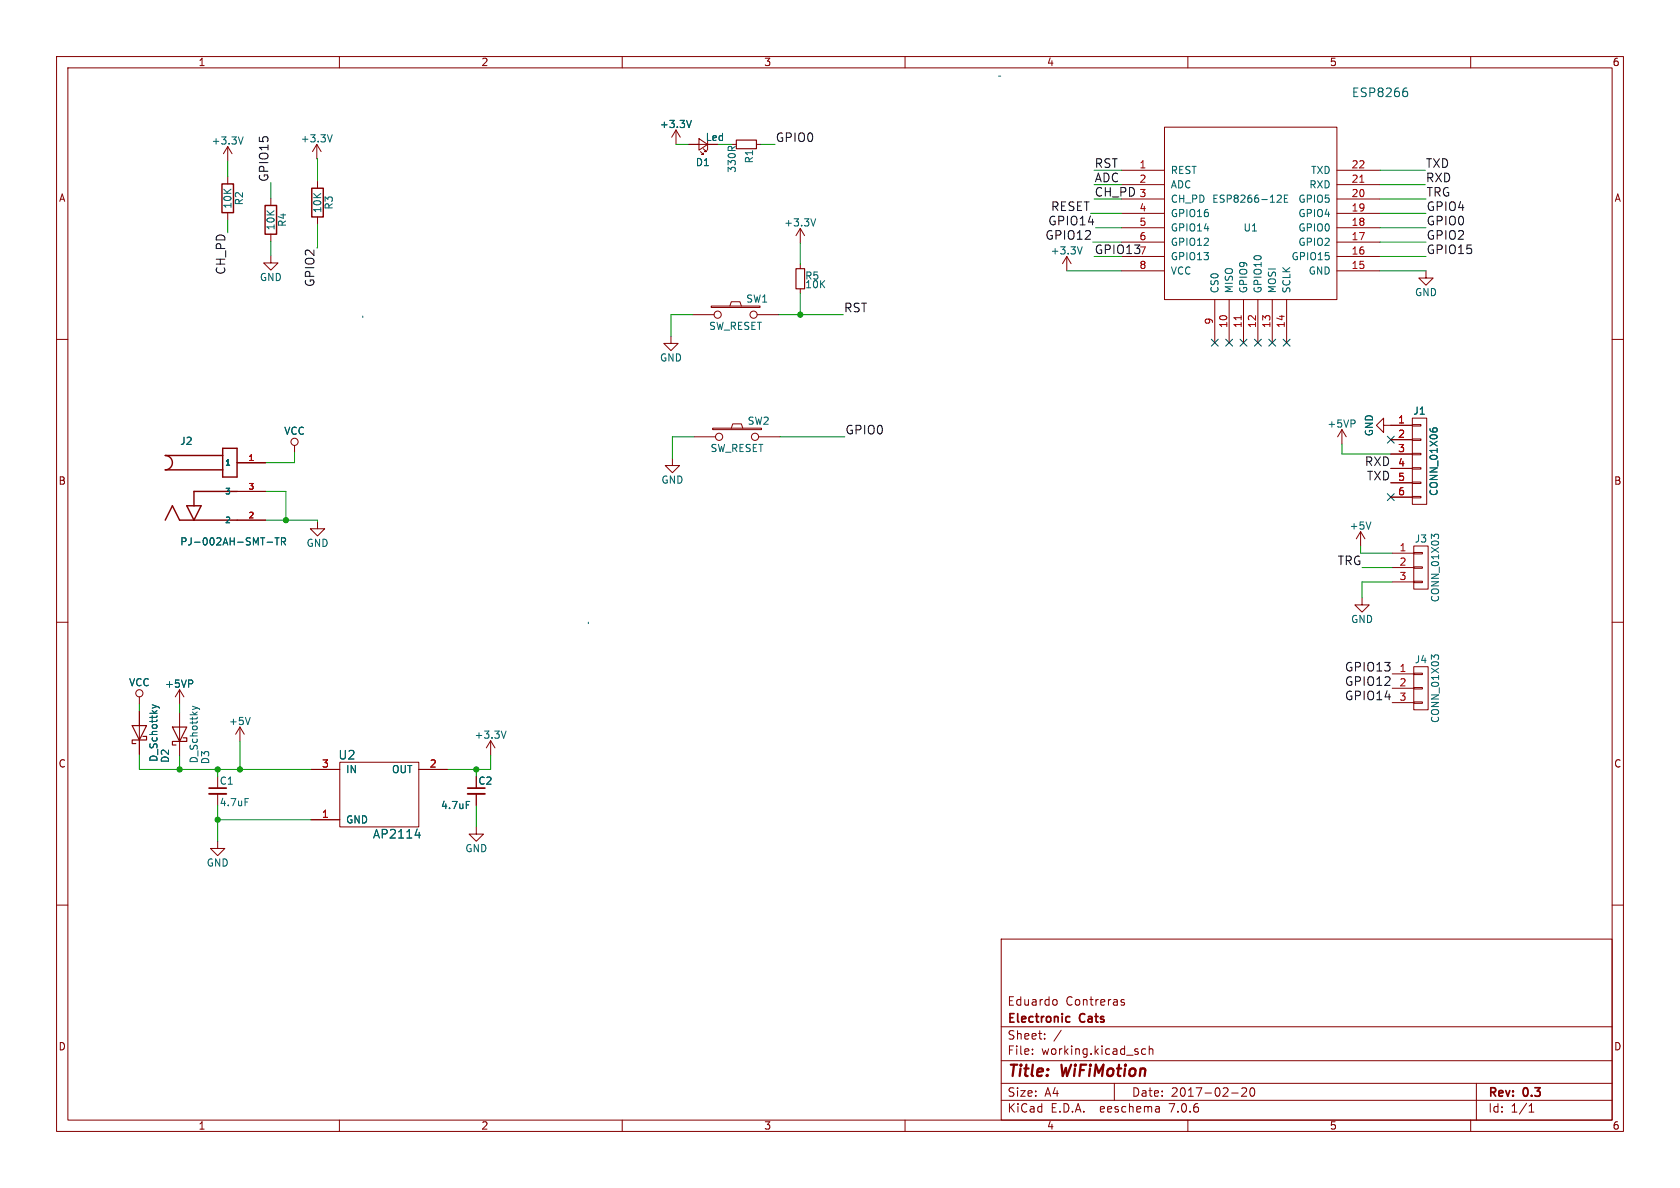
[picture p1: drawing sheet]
<svg xmlns="http://www.w3.org/2000/svg" width="297mm" height="210mm" viewBox="0 0 297 210" stroke-linecap="round" stroke-linejoin="round" font-family="sans-serif">
<g fill="none" stroke="#840000" stroke-width=".18">
<path d="M10 10h277v190h-277zM12 12h273v186h-273zM60 10v2M110 10v2M160 10v2M210 10v2M260 10v2M40.3 25.9v2.5M40.3 31.2v1.3M40.3 37.6v1.3M40.3 25.9l-.8 1.3M40.3 25.9l.7 1.3"/>
<path d="M47.9 35.1v1.2M56 25.5l-.8 1.3M56 25.5v2.6M56 25.5l.8 1.3M56.1 32v1.3M56.1 38.4v1.2M119.5 23l-.8 1.3M119.5 23v2.5M119.5 23l.8 1.3M121.8 25.5h3.3M123.6 24.5l1.5 1-1.5 1zM123.8 26.8l.5 .5h-.2h.2v-.2"/>
<path d="M124.3 26.3l.5 .5h-.2h.2v-.3M125.1 24.5v2M129.4 25.5h.8M133.7 25.5h.8M198.2 30.1h7.7M198.2 37.7h7.7M198.2 32.6h7.7M198.2 35.2h7.7M205.9 22.5h30.4v30.5h-30.4zM236.3 30.1h7.7M236.3 37.7h7.7M236.3 32.6h7.7"/>
<path d="M236.3 35.2h7.7M10 60h2M47.9 45.2v1.3h1.2l-1.2 1.3-1.3-1.3h1.3M47.9 41.4v1.3M118.6 59.4v1.3h1.3l-1.3 1.3-1.3-1.3h1.3M122.4 55.6h3.8M125.7 54.1h8.7v.3h-8.7zM129 54.1l.3-.8h1.5l.3 .8M133.9 55.6h3.8M141.5 40.4l-.8 1.3M141.5 40.4v2.5M141.5 46.7v.8"/>
<path d="M141.5 51.1v.7M141.5 40.4l.7 1.3M188.6 45.3l-.8 1.3M188.6 45.3v2.6M188.6 45.3l.8 1.3M198.2 47.9h7.7M198.2 45.3h7.7M198.2 42.8h7.7M198.2 40.3h7.7M214.8 53v7.6M217.3 53v7.6M219.8 53v7.6"/>
<path d="M222.4 53v7.6M224.9 53v7.6M227.5 53v7.6M236.3 47.9h7.7M236.3 45.3h7.7M236.3 42.8h7.7M236.3 40.3h7.7M252.1 47.9v1.2h1.3l-1.3 1.3-1.3-1.3h1.3M285 60h2M52.1 78.7v1.3M122.7 77.2h3.8M126 75.7h8.6v.2h-8.6z"/>
<path d="M129.3 75.7l.2-.8h1.6l.2 .8M134.1 77.2h3.8M237.2 75.9l-.7 1.3M237.2 75.9v2.6M237.2 75.9l.8 1.3M244.6 75.2v-1.3l-1.3 1.3 1.3 1.3v-1.3h5.1M245.9 77.7h3.8M249.7 77.6h1.5v.3h-1.5zM249.7 75.1h1.5v.2h-1.5zM249.7 73.9h2.5v15.3h-2.5zM41.9 81.8h5.1M41.9 91.9h5.1"/>
<path d="M41.9 86.9h5.1M56.1 92.2v1.3h1.3l-1.3 1.2-1.2-1.2h1.2M118.9 81v1.3h1.2l-1.2 1.3-1.3-1.3h1.3M240.5 94l-.7 1.3M240.5 94v2.5M240.5 94l.8 1.3M245.9 80.3h3.8M245.9 82.8h3.8M245.9 85.3h3.8M245.9 87.9h3.8M246.1 97.8h3.8M249.7 87.8h1.5v.2h-1.5z"/>
<path d="M249.7 85.2h1.5v.3h-1.5zM249.7 82.7h1.5v.2h-1.5zM249.7 80.1h1.5v.3h-1.5zM249.9 97.7h1.6v.2h-1.6zM249.9 96.5h2.6v7.6h-2.6zM10 110h2M240.8 105.7v1.2h1.3l-1.3 1.3-1.3-1.3h1.3M246.1 119.1h3.8M246.1 100.3h3.8M246.1 102.9h3.8M249.9 119h1.6v.3h-1.6zM249.9 117.9h2.6v7.6h-2.6z"/>
<path d="M249.9 102.7h1.6v.3h-1.6zM249.9 100.2h1.6v.3h-1.6zM285 110h2M24.6 123.2v1.3M24.6 125.7v7.7M31.7 121.9l-.7 1.3M31.7 121.9v2.6M31.7 126v7.6M31.7 121.9l.8 1.3M42.4 128.5l-.7 1.3M42.4 128.5v2.6M42.4 128.5l.8 1.3"/>
<path d="M55 136h5.1M60.1 134.7h13.9v11.5h-13.9zM74 136h5.1M86.7 130.9l-.7 1.3M86.7 130.9v2.6M86.7 130.9l.8 1.3M246.1 121.7h3.8M246.1 124.2h3.8M249.9 124.1h1.6v.2h-1.6zM249.9 121.5h1.6v.3h-1.6zM10 160h2M38.5 148.7v1.3h1.3l-1.3 1.3-1.3-1.3h1.3"/>
<path d="M38.5 140.3v2.1M55 144.9h5.1M84.2 146.2v1.2h1.3l-1.3 1.3-1.3-1.3h1.3M84.2 140.3v2.1M285 160h2M177 166h108v32h-108zM186.4 176.7l.3 .1 .2 .2-.1 .6-.4 .1M198.2 177l.6 .4-.2 .3-.4-.1M198.7 176.8l-.3-.1-.2 .2M60 198v2M110 198v2M160 198v2"/>
<path d="M177 194.5h108M177 191.5h108M177 187.5h108M177 181.5h108M182.5 186.3v.1M182.5 185.5v.1M184.7 183.6v.1M184.7 182.8v.1M187.6 182.1l-1.3 2M197 191.5v3M202.5 185.5l-.4-.1-.3 .3v.4l.2 .2h.5M203.2 185.5l.2-.1 .3 .1 .1 .9"/>
<path d="M203.2 184.9v1.5M204.9 195.7l.1 .9M205 196.5l-.2 .1M205 196h-.2M210 198v2M217.7 193.2h1.2M219.5 192.4l.6-.1 .2 .1 .1 .3-.9 1.1h.9M221.2 192.4l.1-.1a.81 .81 0 0 1 .6 .6 .81 .81 0 0 1-.3 .8l-.1 .1a.81 .81 0 0 1-.6-.6 .81 .81 0 0 1 .3-.8zM260 198v2M261 191.5v6.5M270.3 196.6h.9M270.3 195.5l.4-.4v1.5"/>
<circle cx="126.9" cy="55.6" r=".63"/>
<circle cx="133.2" cy="55.6" r=".63"/>
<circle cx="52.1" cy="78.1" r=".63"/>
<circle cx="127.1" cy="77.2" r=".63"/>
<circle cx="133.5" cy="77.2" r=".63"/>
<circle cx="24.6" cy="122.6" r=".63"/>
</g>
<path d="M37 139.3h3M82.7 139.3h3M188.7 179.7l.4 .1M189.1 180.6l-.4 .1" fill="none" stroke="#840000" stroke-width=".3"/>
<path d="M130.2 24.8h3.5v1.5h-3.5zM140.7 47.5h1.5v3.6h-1.5zM23.4 128.3h2.5l-1.3 2.5zM25.3 130.2h.6v.6h-2.5v.6h.6M30.5 128.5h2.5l-1.3 2.6zM32.4 130.4h.6v.7h-2.5v.6h.6" fill="none" stroke="#840000" stroke-width=".2"/>
<g fill="none" stroke="#006464" stroke-width=".18">
<path d="M43 24.2l-.4 1.3M58.7 23.8l-.4 1.3M122.2 21.3l-.4 1.3M144.2 38.7l-.4 1.2M225.9 34.5h.4l.2 .4-.8 .9h.8M227.1 35.1h.4M227.7 34.5h-.6v1.3h.6M191.3 43.6l-.4 1.3M239.4 74.3l.2 .2-.2 .3M252.8 75.8v.2M253.3 76.1v-.3l.2-.2 .5 .1 .1 .4M47.2 95.9h1"/>
<path d="M48.6 95.1h.7M49 95.1v1.2M49.8 95.7h.6l.1-.2-.1-.3-.6-.1v1.2M50.1 95.7l.4 .6M242.4 92.3l-.5 1.2M254.3 95v-.3l-.2-.3-.4 .1-.2 .4-.4-.5v.8M254.3 116.4v-.4l-.2-.2h-.4l-.2 .4-.4-.4v.8M26.9 124.6l.9 .3M27.8 124.9l-.9 .3M27.8 124.9l.4 .3M34 120.3l.1 .2-.1 .3M34 124.8l.9 .3"/>
<path d="M34.9 125.1l-.9 .3M34.9 125.1l.4 .3M44.2 126.8l-.4 1.3M89.5 129.2l-.5 1.3M43.3 141.2h.6M73.4 147.6h.9M74.1 147.1v1M82.4 141.7h.6"/>
</g>
<path d="M39.2 32.5h2.1v5.1h-2.1zM46.9 36.3h2v5.1h-2zM55.1 33.3h2v5.1h-2zM39.4 79.2h2.5v5.1h-2.5zM29.2 91.9l1.3-2.5 1.2 2.5h10.2M33 89.4h2.6l-1.3 2.5zM39.4 80.5h-10.2a1.27 1.27 0 0 1 1.3 1.3 1.27 1.27 0 0 1-1.3 1.3h10.2M41.9 86.9h-7.6v2.5" fill="none" stroke="#840000" stroke-width=".25"/>
<path d="M37 140.3h3M82.7 140.3h3" fill="none" stroke="#840000" stroke-width=".33"/>
<path d="M240.4 32.2h.7M219.4 55.8v.7" fill="none" stroke="#a90000" stroke-width=".18"/>
<path d="M176.5 13.5h.4M248.3 16.1h.3l.3 .3-.1 .5-.5 .2M248.4 15.6h.3M64.1 55.9v.2M104 110v.2" fill="none" stroke="#0000c2" stroke-width=".18"/>
<g fill="none" stroke="#009600" stroke-width=".18">
<path d="M40.3 28.4v2.8M40.3 38.9v2.2M47.9 32.3v2.8M56 28.1h.1v3.9M56.1 39.6v4.2M119.5 25.5h2.3M126.9 25.5h2.5M134.5 25.5h2.5M192.8 37.7h5.4M193.4 32.6h4.8M193.4 30.1h4.8M193.4 35.2h4.8"/>
<path d="M244 32.6h8M244 30.1h8M244 35.2h8.1M244 37.7h8.1M47.9 42.7v2.5M122.4 55.6h-3.8v3.8M137.7 55.6h11.4M141.5 42.9v3.8M141.5 51.8v3.8M188.6 47.9h9.6M193.2 42.8h5M193.4 45.3h4.8"/>
<path d="M193.7 40.3h4.5M244 45.3h8.1M244 47.9h8.1M244 40.3h8.1M244 42.8h8.1M122.7 77.2h-3.8v3.8M137.9 77.2h11.5M237.2 78.5v1.8h8.7M47 86.9h3.5v5M47 91.9h9.1v.3M52.1 80v1.8h-5.1M240.5 96.5v1.3h5.6"/>
<path d="M240.8 100.3h5.3M246.1 102.9h-5.3v2.8M24.6 133.4v2.6h30.4M24.6 124.5v1.2M31.7 124.5v1.5M31.7 133.6v2.4M38.5 136v1.3M42.4 131.1v4.9M84.2 136v1.3M86.7 133.5v2.5h-7.6M38.5 142.4v6.3M38.5 144.9h16.5"/>
<path d="M84.2 142.4v3.8"/>
</g>
<g fill="none" stroke="#000084" stroke-width=".18">
<path d="M214.1 60l1.3 1.2M215.4 60l-1.3 1.2M216.7 60l1.2 1.2M217.9 60l-1.2 1.2M219.2 60l1.2 1.2M220.4 60l-1.2 1.2M221.8 60l1.2 1.2M223 60l-1.2 1.2M224.3 60l1.2 1.2M225.5 60l-1.2 1.2M226.8 60l1.3 1.2M228.1 60l-1.3 1.2"/>
<path d="M245.3 77.1l1.2 1.2M246.5 77.1l-1.2 1.2M245.3 87.3l1.2 1.2M246.5 87.3l-1.2 1.2"/>
</g>
<g fill="#009600" stroke="#009600" stroke-width=".18">
<circle cx="141.5" cy="55.6" r=".46"/>
<circle cx="38.5" cy="136" r=".46"/>
<circle cx="42.4" cy="136" r=".46"/>
<circle cx="31.7" cy="136" r=".46"/>
<circle cx="38.5" cy="144.9" r=".46"/>
<circle cx="50.5" cy="91.9" r=".46"/>
<circle cx="84.2" cy="136" r=".46"/>
</g>
<g font-size="2.8" fill="#840000">
<text x="178" y="190.9">Title:</text>
<text x="187.7" y="190.9">WiFiMotion</text>
</g>
<text font-size="2.1" fill="#0000c2" x="238.9" y="17.3">ESP8266</text>
<g font-size="2.1" fill="#0f0f0f">
<text x="137" y="25.2">GPIO0</text>
<text x="193.4" y="29.8">RST</text>
<text x="252" y="29.8">TXD</text>
<text x="47.6" y="32.3" transform="rotate(-90 47.6 32.3)">GPIO15</text>
<text x="193.4" y="32.3">ADC</text>
<text x="193.4" y="34.9">CH_PD</text>
<text x="252" y="32.3">RXD</text>
<text x="252.1" y="34.9">TRG</text>
<text x="185.2" y="39.9">GPIO14</text>
<text x="185.7" y="37.4">RESET</text>
<text x="252.1" y="37.4">GPIO4</text>
<text x="252.1" y="39.9">GPIO0</text>
<text x="184.7" y="42.5">GPIO12</text>
<text x="193.4" y="45">GPIO13</text>
<text x="252.1" y="45">GPIO15</text>
<text x="252.1" y="42.5">GPIO2</text>
<text x="39.9" y="48.6" transform="rotate(-90 39.9 48.6)">CH_PD</text>
<text x="149.1" y="55.3">RST</text>
<text x="149.4" y="76.9">GPIO0</text>
<text x="241.2" y="82.5">RXD</text>
<text x="241.6" y="85">TXD</text>
<text x="236.4" y="100">TRG</text>
<text x="237.7" y="118.8">GPIO13</text>
<text x="237.7" y="123.9">GPIO14</text>
<text x="237.7" y="121.4">GPIO12</text>
</g>
<text font-size="2.1" fill="#009600" x="55.7" y="50.8" transform="rotate(-90 55.7 50.8)">GPIO2</text>
<g font-size="2.1" fill="#006464">
<text x="59.7" y="134.5">U2</text>
<text x="65.8" y="148.4">AP2114</text>
</g>
<g font-size="2.1" fill="#840000">
<text x="178" y="178">Eduardo</text>
<text x="188.4" y="178">Contreras</text>
<text x="178" y="184">Sheet:</text>
<text x="178" y="181.2">Electronic</text>
<text x="191" y="181.2">Cats</text>
<text x="178" y="186.7">File:</text>
<text x="184.1" y="186.7">working.kicad_sch</text>
<text x="178" y="196.9">KiCad</text>
<text x="178" y="194.1">Size:</text>
<text x="184.7" y="194.1">A4</text>
<text x="185.7" y="196.9">E.D.A.</text>
<text x="194.6" y="196.9">eeschema</text>
<text x="200" y="194.1">Date:</text>
<text x="207" y="196.9">7.0.6</text>
<text x="207" y="194.1">2017-02-20</text>
<text x="263" y="194.3">Rev:</text>
<text x="263" y="196.9">Id:</text>
<text x="267.1" y="196.9">1/1</text>
<text x="269.4" y="194.3">0.3</text>
</g>
<g font-size="1.8" fill="#840000">
<text x="35" y="11.9">1</text>
<text x="85" y="11.9">2</text>
<text x="135" y="11.9">3</text>
<text x="185" y="11.9">4</text>
<text x="235" y="11.9">5</text>
<text x="285" y="11.9">6</text>
<text x="124.7" y="25.1">Led</text>
<text x="10.3" y="35.9">A</text>
<text x="285.3" y="35.9">A</text>
<text x="10.3" y="85.9">B</text>
<text x="285.3" y="85.9">B</text>
<text x="10.3" y="135.9">C</text>
<text x="285.3" y="135.9">C</text>
<text x="84.5" y="138.9">C2</text>
<text x="10.3" y="185.9">D</text>
<text x="285.3" y="185.9">D</text>
<text x="35" y="199.9">1</text>
<text x="85" y="199.9">2</text>
<text x="135" y="199.9">3</text>
<text x="185" y="199.9">4</text>
<text x="235" y="199.9">5</text>
<text x="285" y="199.9">6</text>
</g>
<g font-size="1.8" fill="#006464">
<text x="116.6" y="22.8">+3.3V</text>
<text x="37.3" y="25.8">+3.3V</text>
<text x="53.1" y="25.4">+3.3V</text>
<text x="122.9" y="29.6">D1</text>
<text x="133.3" y="29" transform="rotate(-90 133.3 29)">R1</text>
<text x="130.3" y="30.6" transform="rotate(-90 130.3 30.6)">330R</text>
<text x="206.9" y="31">REST</text>
<text x="206.9" y="33.5">ADC</text>
<text x="231.4" y="33.5">RXD</text>
<text x="231.7" y="31">TXD</text>
<text x="41.1" y="37" transform="rotate(-90 41.1 37)">10K</text>
<text x="43.2" y="36.4" transform="rotate(-90 43.2 36.4)">R2</text>
<text x="48.7" y="40.8" transform="rotate(-90 48.7 40.8)">10K</text>
<text x="50.8" y="40.2" transform="rotate(-90 50.8 40.2)">R4</text>
<text x="57" y="37.8" transform="rotate(-90 57 37.8)">10K</text>
<text x="59" y="37.2" transform="rotate(-90 59 37.2)">R3</text>
<text x="138.5" y="40.2">+3.3V</text>
<text x="206.9" y="36">CH_PD</text>
<text x="206.9" y="38.6">GPIO16</text>
<text x="206.9" y="41.1">GPIO14</text>
<text x="214.2" y="36">ESP8266-12E</text>
<text x="219.7" y="41.1">U1</text>
<text x="229.4" y="41.1">GPIO0</text>
<text x="229.4" y="38.6">GPIO4</text>
<text x="229.4" y="36">GPIO5</text>
<text x="185.7" y="45.2">+3.3V</text>
<text x="206.9" y="43.7">GPIO12</text>
<text x="206.9" y="46.2">GPIO13</text>
<text x="228.2" y="46.2">GPIO15</text>
<text x="229.4" y="43.7">GPIO2</text>
<text x="45.8" y="49.9">GND</text>
<text x="131.8" y="53.7">SW1</text>
<text x="142.2" y="49.6">R5</text>
<text x="142.2" y="51.2">10K</text>
<text x="206.9" y="48.7">VCC</text>
<text x="215.6" y="51.9" transform="rotate(-90 215.6 51.9)">CS0</text>
<text x="218.2" y="51.9" transform="rotate(-90 218.2 51.9)">MISO</text>
<text x="220.7" y="51.9" transform="rotate(-90 220.7 51.9)">GPIO9</text>
<text x="223.2" y="51.9" transform="rotate(-90 223.2 51.9)">GPIO10</text>
<text x="225.8" y="51.9" transform="rotate(-90 225.8 51.9)">MOSI</text>
<text x="228.3" y="51.9" transform="rotate(-90 228.3 51.9)">SCLK</text>
<text x="231.3" y="48.7">GND</text>
<text x="250.1" y="52.6">GND</text>
<text x="125.3" y="58.5">SW_RESET</text>
<text x="116.6" y="64.1">GND</text>
<text x="50.2" y="77.1">VCC</text>
<text x="132.1" y="75.3">SW2</text>
<text x="234.6" y="75.8">+5VP</text>
<text x="242.9" y="77.2" transform="rotate(-90 242.9 77.2)">GND</text>
<text x="249.8" y="73.5">J1</text>
<text x="31.8" y="78.8">J2</text>
<text x="125.5" y="80.1">SW_RESET</text>
<text x="116.8" y="85.7">GND</text>
<text x="254.4" y="87.8" transform="rotate(-90 254.4 87.8)">CONN_01X06</text>
<text x="238.5" y="93.8">+5V</text>
<text x="31.8" y="96.6">PJ-002AH-SMT-TR</text>
<text x="54.1" y="96.9">GND</text>
<text x="250" y="96.1">J3</text>
<text x="254.6" y="106.6" transform="rotate(-90 254.6 106.6)">CONN_01X03</text>
<text x="238.8" y="110.3">GND</text>
<text x="250" y="117.4">J4</text>
<text x="22.7" y="121.5">VCC</text>
<text x="29.1" y="121.8">+5VP</text>
<text x="40.4" y="128.4">+5V</text>
<text x="83.8" y="130.8">+3.3V</text>
<text x="254.6" y="127.9" transform="rotate(-90 254.6 127.9)">CONN_01X03</text>
<text x="28" y="134.8" transform="rotate(-90 28 134.8)">D_Schottky</text>
<text x="30.1" y="134.9" transform="rotate(-90 30.1 134.9)">D2</text>
<text x="35.2" y="135" transform="rotate(-90 35.2 135)">D_Schottky</text>
<text x="37.2" y="135.2" transform="rotate(-90 37.2 135.2)">D3</text>
<text x="61.1" y="136.9">IN</text>
<text x="69.2" y="136.9">OUT</text>
<text x="38.7" y="138.9">C1</text>
<text x="38.7" y="142.7">4.7uF</text>
<text x="77.9" y="143.2">4.7uF</text>
<text x="61.1" y="145.8">GND</text>
<text x="36.4" y="153.4">GND</text>
<text x="82.2" y="150.9">GND</text>
</g>
<g font-size="1.8" fill="#a90000">
<text x="201.4" y="29.8">1</text>
<text x="238.8" y="29.8">22</text>
<text x="201.4" y="32.4">2</text>
<text x="201.4" y="34.9">3</text>
<text x="238.8" y="34.9">20</text>
<text x="238.8" y="32.4">21</text>
<text x="201.4" y="37.5">4</text>
<text x="201.4" y="40">5</text>
<text x="238.8" y="40">18</text>
<text x="238.8" y="37.5">19</text>
<text x="201.4" y="42.5">6</text>
<text x="201.4" y="47.6">8</text>
<text x="238.8" y="47.6">15</text>
<text x="238.8" y="45.1">16</text>
<text x="238.8" y="42.5">17</text>
<text x="214.5" y="57.5" transform="rotate(-90 214.5 57.5)">9</text>
<text x="217" y="58.1" transform="rotate(-90 217 58.1)">10</text>
<text x="219.6" y="58.1" transform="rotate(-90 219.6 58.1)">11</text>
<text x="222.1" y="58.1" transform="rotate(-90 222.1 58.1)">12</text>
<text x="224.7" y="58.1" transform="rotate(-90 224.7 58.1)">13</text>
<text x="227.2" y="58.1" transform="rotate(-90 227.2 58.1)">14</text>
<text x="247.1" y="74.9">1</text>
<text x="247.1" y="77.5">2</text>
<text x="247.1" y="80">3</text>
<text x="247.1" y="82.6">4</text>
<text x="247.1" y="85.1">5</text>
<text x="247.1" y="87.6">6</text>
<text x="247.3" y="97.5">1</text>
<text x="247.3" y="100.1">2</text>
<text x="247.3" y="102.6">3</text>
<text x="247.3" y="118.9">1</text>
<text x="247.3" y="121.4">2</text>
<text x="247.3" y="124">3</text>
<text x="56.8" y="135.8">3</text>
<text x="75.9" y="135.8">2</text>
<text x="56.8" y="144.7">1</text>
</g>
<text font-size="1.8" fill="#0f0f0f" x="201.4" y="45.1">7</text>
<g font-size="1.4" fill="#006464">
<text x="39.7" y="82.5">1</text>
<text x="39.7" y="87.6">3</text>
<text x="39.7" y="92.7">2</text>
</g>
<g font-size="1.4" fill="#a90000">
<text x="43.8" y="81.5">1</text>
<text x="43.8" y="86.6">3</text>
<text x="43.8" y="91.7">2</text>
</g>
</svg>
